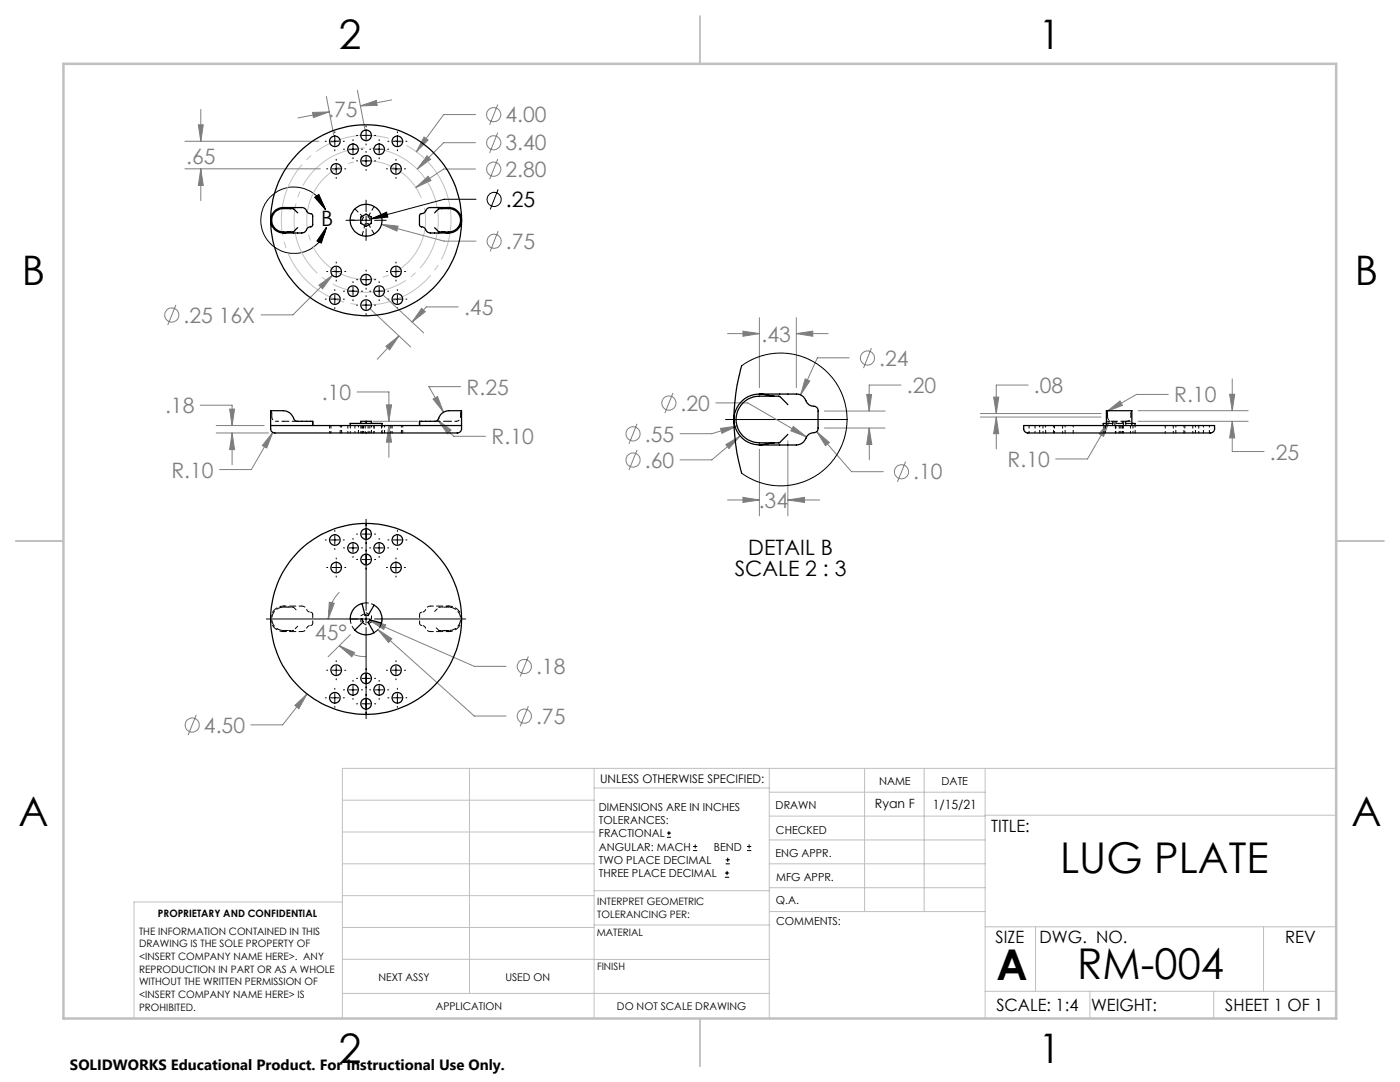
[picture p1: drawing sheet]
<svg xmlns="http://www.w3.org/2000/svg" width="279mm" height="216mm" viewBox="0 0 279 216" stroke-linecap="round" stroke-linejoin="round" font-family="sans-serif">
<g fill="none" stroke="#808080" stroke-width=".2">
<path d="M65.1 19.2l1.5 7.8M71.3 18l1.5 7.8M78.2 19.9l-6.3 1.2M36.9 28.2h26.7M36.9 33.7h27M39.6 24.9h1l-.5 3.3zM40.1 33.7l.5 3.3h-1zM40.1 21.8v6.4M40.1 33.7v6.3M62.4 22.4l3.3-.1-3.2 1.2zM65.7 22.3l-6.2 1.2M71.9 21.1l3.2-1.1 .2 1z"/>
<path d="M83 37.4l2.4-2.2 .6 .8zM84.6 27.3l.8 .6-2.3 2.4zM85.2 31.1l.7 .7-2.6 2zM94.9 33.7h-6.4l-5.5 3.7M94.9 28.5h-6.4l-5.2 5.3M94.9 22.9h-6.4l-5.4 7.4M99.3 31.8l-1.6 4M99.3 26.5l-1.6 4M99.3 20.8l-1.6 4.1M63.6 56.9l2.8-2-2 2.7zM66.4 54.9l-7.9 7.9h-6.4M76.1 44.8l3.3 .3-.2 1z"/>
<path d="M76.1 44.8l12.6 3.3h6.3M76.6 59l8 7.4M99.4 46.1l-1.6 4.1M35.1 60.9l-1.6 4M71.3 78.2h6.3v5.9M74 61.7l8 7.5M77 69.1l2.6-2.1-1.8 2.8zM79.6 67l-4.3 4.7M84.1 61.5l.8 .7-2.7 2.1zM86.4 79.6l.9-.5 1.2 3.1zM91.4 61.2h-6.3l-2.9 3.1M91.9 77.2h-6.3l2.9 5"/>
<path d="M134.3 78.4l-1.6 4M145.2 66.6h6.4M148.3 66.1l3.3 .5-3.3 .5zM151.6 63.4v14M158.9 66.6l3.3-.5v1zM158.9 63.4v14M158.9 66.6h6.4M160.7 75.6l.9 .4-1.8 2.8zM169.5 71.4h-6.4l-3.3 7.4M173 78.7h1l-.5 3.3zM173.9 69.4l-1.6 4M179.8 76.8h-6.3v5.2"/>
<path d="M198.3 79.2h1l-.5 3.3zM205.2 76.8h-6.4v5.7M233.2 78.7h-6.4l-5.9 3.4M245.4 78.7h1l-.5 3.3zM245.9 75.6v6.4M40 80.9h6.3v4M43.1 86.4h10.5M43.1 84.9h9.6M45.8 81.6h1l-.5 3.3zM46.3 86.4l.5 3.3h-1zM46.3 86.4v6.3M54.4 86.3l-1.2 3.1-.8-.5z"/>
<path d="M54.4 86.3l-4.2 7.4h-6.4M74.4 84.1h9M77.1 80.8h1l-.5 3.3zM77.6 84.9l.5 3.3h-1zM77.6 84.9v6.4M87.3 83.8l2.7 2-.7 .7zM87.3 83.8l3.3 3.3h6.3M127.1 89.8l-1.6 4M127.1 84.6l-1.6 4M142.9 80.4h6.3l11.7 6.8M143.8 85.5l3.3-.5-3 1.5zM144.9 88.7l2.8-1.7-2.2 2.5z"/>
<path d="M145.2 99.8h6.4M147.1 85l-5 1.5h-6.4M147.7 87l-5.6 4.8h-6.4M148.3 99.2l3.3 .6-3.3 .5zM151.6 89.6v13.3M157.2 99.8l3.3-.6v1.1zM157.2 87.9v15M157.2 99.8h6.4M158.3 85.1l2.6 2.1-3.1-1.2zM163 86.1l2.5 2.2-.8 .6zM163 86.1l6.9 8h6.4M164.5 82h12.1"/>
<path d="M164.5 85.4h12.1M173.5 85.4l.5 3.3h-1zM173.5 85.4v6.4M180.7 92.1l-1.6 4.1M195.7 82.5h24M195.7 83.2h24M198.8 83.2l.5 3.3h-1zM198.8 83.2v6.4M220.9 82.1l2.6-2.1 .5 .9zM221.4 84l-1.2 3.1-.8-.5zM221.4 84l-4.4 7.6h-6.3M227.2 84.1h21.9"/>
<path d="M227.2 82h21.9M245.9 84.1l.5 3.3h-1zM245.9 84.1v6h6.4M67.7 118.2a7.6 7.6 0 0 0-2.2 5.3M61.3 138.5l-4.9 6.1h-6.3M65.7 120.2l1 .2-1.2 3.1zM67.7 128.8l3.1 1.4-.6 .9zM67.7 128.8a7.4 7.4 0 0 0 5.4 2.2M69.9 126.6l-4.4 4.5M73.8 123.8l3.2 .9-.4 .9zM73.8 123.8l20.9 9.2h6.3M75.4 125.6l2.8 1.9-.7 .7z"/>
<path d="M75.4 125.6l19.3 17.3h6.3M76.2 123.3a3.2 3.2 0 0 1-.6 2.1M105.4 131l-1.6 4M39.2 142.7l-1.7 4M58.8 140.8l2.5-2.3-1.6 2.9zM105.4 140.9l-1.6 4"/>
<circle cx="98.5" cy="22.9" r="1.42"/>
<circle cx="98.5" cy="33.8" r="1.41"/>
<circle cx="98.5" cy="28.5" r="1.41"/>
<circle cx="98.6" cy="48.1" r="1.41"/>
<circle cx="34.3" cy="62.9" r="1.42"/>
<circle cx="173.1" cy="71.4" r="1.4"/>
<circle cx="126.3" cy="86.6" r="1.41"/>
<circle cx="126.3" cy="91.8" r="1.4"/>
<circle cx="133.5" cy="80.4" r="1.42"/>
<circle cx="179.9" cy="94.1" r="1.41"/>
<circle cx="104.6" cy="133" r="1.42"/>
<circle cx="38.4" cy="144.7" r="1.4"/>
<circle cx="104.6" cy="142.9" r="1.42"/>
</g>
<g fill="none" stroke="#000" stroke-width=".2">
<path d="M62.8 39.4l.8-.6 1.4 3.1zM64.9 28.2h.2M65.2 33.7h.2M66 28.2h1.7M66.3 33.7h1.6M66.8 26.3v.2M66.8 27.3v1.7M66.8 29.9v.2M67.1 31.8v.2M67.1 32.8v1.7M67.1 35.4v.2M68.5 28.2h.2"/>
<path d="M68.5 29.8h.3M68.8 33.7h.2M69.6 29.8h1.7M70.4 27.9v.2M70.4 28.9v1.7M70.4 31.5v.2M71.2 27h.2M71.2 32.1h.2M72.1 29.8h.3M72.2 27h1.7M72.2 32.1h1.7M73.1 25.1v.2"/>
<path d="M73.1 26.2v1.7M73.1 28.7v.2M73.1 30.2v.2M73.1 31.3v1.6M73.1 33.8v.2M73.1 39.9v2.4M73.8 29.8h.2M74.8 27h.2M74.8 32.1h.2M74.8 29.8h1.7M75.7 27.9v.2M75.7 28.9v1.7"/>
<path d="M75.7 31.5v.2M77.1 33.7h.2M77.4 29.8h.2M77.4 28.2h.2M78.2 33.7h1.7M78.5 28.2h1.7M79 31.8v.2M79 32.8v1.7M79 35.4v.2M79.3 26.3v.2M79.3 27.3v1.7M79.3 29.9v.2"/>
<path d="M80.7 33.7h.2M81 28.2h.2M95 39.8h-6.3l-14.6 3.9M99.4 37.8l-1.6 4M64.9 59.7h.2M65 41.9a6.6 6.6 0 0 0-10.4-3.2 6.6 6.6 0 0 0 .6 10.8 6.6 6.6 0 0 0 10-4.2M65.2 45.3l-1.1 3.2-.8-.4zM65.2 54.2h.2M66 59.7h1.7M66.3 54.2h1.6M66.8 57.8v.2M66.8 58.8v1.7"/>
<path d="M67.1 52.3v.2M67.1 53.3v1.7M67.1 55.9v.2M68.5 59.7h.2M68.5 58.1h.3M68.8 54.2h.2M69 44h2.4M69.6 58.1h1.7M70.4 56.2v.2M70.4 57.3v1.6M70.4 59.8v.2M71.2 55.8h.2"/>
<path d="M72.1 58.1h.3M72.2 44h1.7M72.2 55.8h1.7M73.1 43.1v1.7M73.1 45.6v2.4M73.1 53.9v.2M73.1 55v1.7M73.1 57.5v.2M73.1 59v.2M73.8 58.1h.2M74.1 43.7l3.1-1.4 .2 1zM74.8 44h2.3"/>
<path d="M74.8 55.8h.2M74.8 58.1h1.7M75.7 56.2v.2M75.7 57.3v1.6M75.7 59.8v.2M77.1 54.2h.2M77.4 58.1h.2M77.4 59.7h.2M78.2 54.2h1.7M78.5 59.7h1.7M79 52.3v.2M79 53.3v1.7"/>
<path d="M79 55.9v.2M79.3 57.8v.2M79.3 58.8v1.7M80.7 54.2h.2M81 59.7h.2M66.8 61.4v.2M71.2 60.9h.2M72.2 60.9h1.7M73.1 60v1.7M73.1 62.6v.2M74.8 60.9h.2M79.3 61.4v.2"/>
<path d="M144.8 83.7h24.3M64.9 107.7h.2M65.2 113.2h.2M66 107.7h1.7M66.3 113.2h1.6M66.8 105.8v.2M66.8 106.9v1.7M66.8 109.4v.2M67.1 111.3v.2M67.1 112.4v1.7M67.1 114.9v.2M68.5 107.7h.2"/>
<path d="M68.5 109.3h.3M68.8 113.2h.2M69.6 109.3h1.7M70.4 107.4v.2M70.4 108.5v1.7M70.4 111v.2M71.2 106.6h.2M71.2 111.7h.2M72.1 109.3h.3M72.2 106.6h1.7M72.2 111.7h1.7M73.1 103.6v18.2"/>
<path d="M73.8 109.3h.2M74.8 106.6h.2M74.8 111.7h.2M74.8 109.3h1.7M75.7 107.4v.2M75.7 108.5v1.7M75.7 111v.2M77.1 113.2h.2M77.4 109.3h.2M77.4 107.7h.2M78.2 113.2h1.7M78.5 107.7h1.7"/>
<path d="M79 111.3v.2M79 112.4v1.7M79 114.9v.2M79.3 105.8v.2M79.3 106.9v1.7M79.3 109.4v.2M80.7 113.2h.2M81 107.7h.2M53.2 123.5h18.2M64.9 139.2h.2M65.2 133.7h.2M66 139.2h1.7"/>
<path d="M66.3 133.7h1.6M66.8 137.3v.2M66.8 138.4v1.7M67.1 131.8v.2M67.1 132.9v1.7M67.1 135.4v.2M68.5 139.2h.2M68.5 137.7h.3M68.8 133.7h.2M69.6 137.7h1.7M70.4 135.7v.3M70.4 136.8v1.7"/>
<path d="M70.4 139.3v.3M71.2 135.4h.2M72.1 137.7h.3M72.2 123.5h1.7M72.2 135.4h1.7M73.1 122.7v1.7M73.1 125.2v18.2M73.8 137.7h.2M74.8 123.5h18.2M74.8 135.4h.2M74.8 137.7h1.7M75.7 135.7v.3"/>
<path d="M75.7 136.8v1.7M75.7 139.3v.3M77.1 133.7h.2M77.4 137.7h.2M77.4 139.2h.2M78.2 133.7h1.7M78.5 139.2h1.7M79 131.8v.2M79 132.9v1.7M79 135.4v.2M79.3 137.3v.2M79.3 138.4v1.7"/>
<path d="M80.7 133.7h.2M81 139.2h.2M66.8 140.9v.2M71.2 140.4h.2M72.2 140.4h1.7M74.8 140.4h.2M79.3 140.9v.2M133.1 167.1h.8M133.1 166.2h.8M133.5 165.8v.9M138.3 169.7h.8M138.3 168.9h.8"/>
<path d="M138.7 168.5v.8M144.7 175h.8M144.7 174.2h.8M144.8 172.4h.9M144.8 171.6h.9M145.1 173.8v.8M145.2 171.1v.9M149.1 169.7h.8M149.1 168.9h.8M149.5 168.5v.8"/>
<circle cx="98.6" cy="39.8" r="1.4"/>
</g>
<path d="M74.1 43.6a1.06 1.06 0 0 0-1.8-.4 1.06 1.06 0 0 0 .4 1.7 1.06 1.06 0 0 0 1.4-1.1v-.2" fill="none" stroke="#c0c0c0" stroke-width=".2" stroke-dasharray="15.2 1.3 1.3 1.3" stroke-dashoffset="13.8" stroke-linecap="butt"/>
<path d="M84.4 40.5a11.9 11.9 0 0 0-19.8-4.9 11.9 11.9 0 0 0 5.2 19.7 11.9 11.9 0 0 0 14.9-13.9l-.3-.9" fill="none" stroke="#c0c0c0" stroke-width=".2" stroke-dasharray="15.2 1.3 1.3 1.3" stroke-dashoffset="-1" stroke-linecap="butt"/>
<path d="M86.8 39.7a14.4 14.4 0 0 0-24-5.9 14.4 14.4 0 0 0 6.3 24 14.4 14.4 0 0 0 18-17l-.3-1.1" fill="none" stroke="#c0c0c0" stroke-width=".2" stroke-dasharray="15.2 1.3 1.3 1.3" stroke-dashoffset=".5" stroke-linecap="butt"/>
<path d="M89.3 39a16.9 16.9 0 0 0-28.3-6.9 16.9 16.9 0 0 0 7.5 28.1 16.9 16.9 0 0 0 21.1-20.1l-.3-1.1" fill="none" stroke="#c0c0c0" stroke-width=".2" stroke-dasharray="15.2 1.3 1.3 1.3" stroke-dashoffset="2" stroke-linecap="butt"/>
<g fill="none" stroke="#c0c0c0" stroke-width=".2">
<path d="M68.3 159.7h50.3M93.7 153.3v44.9M118.6 153.3v49.9M118.6 157.2h34.9M153.5 153.3v49.9M153.5 158.1h43.1M172.5 153.3v28.6M184.4 153.3v28.6M196.6 153.3v49.9M266.7 153.3h-198.4v49.9M68.3 178.7h50.3M68.3 172.4h50.3"/>
<path d="M68.3 166h50.3M68.3 180h-41.6v23.2M118.6 177.7h35M153.5 167.6h43.1M153.5 162.8h43.1M153.5 172.4h43.1M153.5 177.1h43.1M196.6 162.7h70.1M68.3 198.2h85.2M68.3 191.4l85.2 .1M68.3 185.1h50.3M118.6 184.6h35"/>
<path d="M153.6 181.9h43M196.6 197.8h70.1M196.6 184.9h70.1M206.7 184.9v12.9M217.5 197.8v5.4M242.2 197.8v5.4M252.2 184.9v12.9"/>
</g>
<path d="M139.7 3.2v9.5M3.1 107.9h9.6M266.7 107.9h9.5M139.7 203.2v9.6" fill="none" stroke="#c0c0c0" stroke-width=".25"/>
<path d="M12.7 12.7h254v190.5h-254z" fill="none" stroke="#c0c0c0" stroke-width=".5"/>
<g fill="#000">
<path d="M74.1 43.7l3.1-1.4 .2 1z"/>
<path d="M62.8 39.4l.8-.6 1.4 3.1zM65.2 45.3l-1.1 3.2-.8-.4z"/>
</g>
<g fill="#808080">
<path d="M83 37.4l3-1.4-.6-.8zM85.2 31.1l-1.9 2.7 2.6-2zM84.6 27.3l-1.5 3 2.3-2.4z"/>
<path d="M87.3 83.8l2 2.7 .7-.7zM86.4 79.6l2.1 2.6-1.2-3.1zM77.1 80.8h1l-.5 3.3zM77.6 84.9l.5 3.3h-1zM54.4 86.3l-2 2.6 .8 .5zM46.3 86.4l.5 3.3h-1zM45.8 81.6h1l-.5 3.3zM73.8 123.8l2.8 1.8 .4-.9zM58.8 140.8l.9 .6 1.6-2.9zM75.4 125.6l2.1 2.6 .7-.7zM65.7 120.2l1 .2-1.2 3.1zM67.7 128.8l3.1 1.4-.6 .9zM76.1 44.8l3.1 1.3 .2-1zM63.6 56.9l.8 .7 2-2.7zM62.4 22.4l3.3-.1-3.2 1.2zM71.9 21.1l3.2-1.1 .2 1zM39.6 24.9h1l-.5 3.3zM40.1 33.7l.5 3.3h-1zM77 69.1l2.6-2.1-1.8 2.8zM84.1 61.5l.8 .7-2.7 2.1zM221.4 84l-2 2.6 .8 .5zM220.9 82.1l3.1-1.2-.5-.9zM245.4 78.7h1l-.5 3.3zM245.9 84.1l.5 3.3h-1zM198.3 79.2h1l-.5 3.3zM198.8 83.2l.5 3.3h-1zM163 86.1l1.7 2.8 .8-.6zM158.3 85.1l-.5 .9 3.1 1.2zM144.9 88.7l.6 .8 2.2-2.5zM143.8 85.5l.3 1 3-1.5zM148.3 66.1l3.3 .5-3.3 .5zM158.9 66.6l3.3-.5v1zM173 78.7h1l-.5 3.3zM173.5 85.4l.5 3.3h-1zM157.2 99.8l3.3-.6v1.1zM148.3 99.2l3.3 .6-3.3 .5zM160.7 75.6l-.9 3.2 1.8-2.8z"/>
</g>
<g fill="none" stroke="#000" stroke-width=".25">
<path d="M56.6 41.4l1.4 .2M56.6 41.4a2.54 2.54 0 0 0-2.6 2.6 2.54 2.54 0 0 0 2.6 2.5M56.6 41.4h3.6a1.65 1.65 0 0 1 1.3 1.1l.7 .2 .2 .3v1.9l-.2 .3-.2 .1a1.07 1.07 0 0 0-1 .8l-.3 .3-.5 .1h-3.6M58 41.6a3.9 3.9 0 0 0-2.3 .2 2.33 2.33 0 0 0-1.4 2.6 2.33 2.33 0 0 0 2.3 1.9h1.4M58 41.6l.6 .1 .8 .8M58 46.3l-1.4 .2M59.4 45.4l-.8 .8-.6 .1M72 43.3l1.1-.6 1 .6v1.3l-1 .6-1.1-.6zM86.7 45.4l.9 .8 .5 .1M88.1 41.6a3.9 3.9 0 0 1 2.4 .2 2.32 2.32 0 0 1 1.4 2.6 2.32 2.32 0 0 1-2.3 1.9h-1.5M88.1 41.6h-.5l-.9 .9M88.1 46.3l1.5 .2"/>
<path d="M89.6 41.4a2.54 2.54 0 0 1 2.5 2.6 2.54 2.54 0 0 1-2.5 2.5M89.6 41.4l-1.5 .2M89.6 41.4h-3.7a1.65 1.65 0 0 0-1.3 1.1l-.6 .2-.3 .3v1.9l.2 .3 .2 .1a1.25 1.25 0 0 1 1.1 .9l.7 .3h3.7M148 73a37.9 37.9 0 0 0 0 21.4M151.6 78.6l2.8 .5M151.6 78.6a5.1 5.1 0 0 0-5.1 5.1 5.1 5.1 0 0 0 5.1 5.1M151.6 78.6h7.3a2.24 2.24 0 0 1 2.2 1.8 2.12 2.12 0 0 0 1.7 .7l.4 .4 .1 .3v3.6a.89 .89 0 0 1-1.1 1 2.25 2.25 0 0 0-1.7 1.6l-.7 .6-.9 .2h-7.3M154.4 79.1a9.2 9.2 0 0 0-4.6 .3 4.7 4.7 0 0 0-2.8 5.2 4.7 4.7 0 0 0 4.6 3.8h2.8M154.4 79.1h.6a.98 .98 0 0 1 1.1 .5l1.1 1.2M54 84.9h38.1M62.4 84.9v-.8h-3a.86 .86 0 0 1-.9-.9 2.8 2.8 0 0 0-3.1-1.2h-1.4v3.5a1.07 1.07 0 0 0 1.5 .9h35.5a.92 .92 0 0 0 1.1-.9v-3.5h-1.3a3 3 0 0 0-3 .9 1.2 1.2 0 0 1-1.1 1.2h-3v.8M72 84.5v-.4h2.1v.4"/>
<path d="M73.1 84.5h3.1v.4M73.1 84.5h-3.2v.4M73.1 84.1v.4M154.4 88.4l-2.8 .4M157.2 86.7l-.6 .6a2.13 2.13 0 0 1-1.4 1.1h-.8M204.3 84.9h38.1v.6a1.17 1.17 0 0 1-1.6 .9h-35.6a.86 .86 0 0 1-.9-.9zM220.8 84.5h-.6v.4M220.8 84.9v-2.9h5.1v2.9M225.9 84.5h.6v.4M70.8 121.3l.5-.4 .9-.5 .6 2.4h.6l1.2-2a3.2 3.2 0 0 1 1.5 3.5l-2.3-.6-.4 .5 1.2 2.1a3.2 3.2 0 0 1-3.8-.6l1.7-1.7-.2-.5h-2.4l.2-1z"/>
<circle cx="66.8" cy="28.2" r="1.06"/>
<circle cx="67.1" cy="33.7" r="1.06"/>
<circle cx="70.4" cy="29.8" r="1.06"/>
<circle cx="73.1" cy="27" r="1.06"/>
<circle cx="73.1" cy="32.1" r="1.06"/>
<circle cx="75.7" cy="29.8" r="1.06"/>
<circle cx="79" cy="33.7" r="1.06"/>
<circle cx="79.3" cy="28.2" r="1.06"/>
<circle cx="66.8" cy="59.7" r="1.06"/>
<circle cx="67.1" cy="54.2" r="1.06"/>
<circle cx="70.4" cy="58.1" r="1.06"/>
<circle cx="73.1" cy="55.8" r="1.06"/>
<circle cx="73.1" cy="43.9" r="19.1"/>
<circle cx="73.1" cy="44" r="3.2"/>
<circle cx="75.7" cy="58.1" r="1.06"/>
<circle cx="79" cy="54.2" r="1.06"/>
<circle cx="79.3" cy="59.7" r="1.06"/>
<circle cx="73.1" cy="60.9" r="1.06"/>
<circle cx="66.8" cy="107.7" r="1.06"/>
<circle cx="67.1" cy="113.2" r="1.06"/>
<circle cx="70.4" cy="109.3" r="1.06"/>
<circle cx="73.1" cy="106.6" r="1.06"/>
<circle cx="73.1" cy="111.7" r="1.06"/>
<circle cx="75.7" cy="109.3" r="1.06"/>
<circle cx="79" cy="113.2" r="1.06"/>
<circle cx="79.3" cy="107.7" r="1.06"/>
<circle cx="66.8" cy="139.2" r="1.06"/>
<circle cx="67.1" cy="133.7" r="1.06"/>
<circle cx="70.4" cy="137.7" r="1.06"/>
<circle cx="73.1" cy="135.4" r="1.06"/>
<circle cx="73.1" cy="123.5" r="19"/>
<circle cx="75.7" cy="137.7" r="1.06"/>
<circle cx="79" cy="133.7" r="1.06"/>
<circle cx="79.3" cy="139.2" r="1.06"/>
<circle cx="73.1" cy="140.4" r="1.06"/>
</g>
<g fill="none" stroke="#000" stroke-width=".2" stroke-dasharray="1.3 .6" stroke-dashoffset=".7">
<path d="M54.2 83.2a.85 .85 0 0 0 .9 .9M55.1 84.1h1.5M65.8 84.9v1.5M66.1 84.9v1.5M67.9 86.4v-1.5M68.2 86.4v-1.5M69.4 84.9v1.5M69.9 84.9v1.5M70.8 84.9v1.5M71.5 86.4v-1.5M72 84.9v1.5M72.3 84.9v1.5"/>
<path d="M72.5 84.9v1.5M72.9 84.9v1.5M73.5 84.9v1.5M73.8 84.9v1.5M74.1 86.4v-1.5M74.6 84.9v1.5M74.7 84.9v1.5M76.1 84.9v1.5M76.3 86.4v-1.5M76.7 86.4v-1.5M78 84.9v1.5M78.3 84.9v1.5"/>
<path d="M80.1 86.4v-1.5M80.4 86.4v-1.5M89.6 84.1h1.5M91.1 84.1a.85 .85 0 0 0 .8-.9M205.4 84.9v1.5M206.6 84.9v1.5M207.5 86.4v-1.5M208.2 84.9v1.5M208.7 86.4v-1.5M210.3 86.4v-1.5M210.5 84.9v1.5M212.1 84.9v1.5"/>
<path d="M212.6 86.4v-1.5M214.2 86.4v-1.5M220.3 84.9v1.5M220.6 84.9v1.5M221 83.2a.85 .85 0 0 0 .9 .9M222.6 84.9v1.5M222.7 84.9v1.5M223.4 84.9v1.5M223.6 84.9v1.5M223.9 84.9v1.5M224 84.9v1.5M224.2 84.9v1.5"/>
<path d="M224.8 84.1a.85 .85 0 0 0 .9-.9M225.6 84.9v1.5M226.1 84.9v1.5M226.5 86.4v-1.5M232.5 84.9v1.5M234.2 84.9v1.5M234.7 86.4v-1.5M236.3 86.4v-1.5M236.5 84.9v1.5M238 84.9v1.5M238.6 86.4v-1.5M239.2 84.9v1.5"/>
<path d="M240.2 86.4v-1.5M241.4 86.4v-1.5M56.6 126h3.6M56.6 120.9h3.6M56.6 126l1.4-.2M58 121.2l-1.4-.3M88.2 125.8l1.4 .2M89.6 126h-3.7M89.6 120.9h-3.7M89.6 120.9l-1.4 .3"/>
</g>
<path d="M59.4 84.1h-2.8M86.8 84.1h2.8" fill="none" stroke="#000" stroke-width=".2" stroke-dasharray="1.3 .6" stroke-dashoffset=".2"/>
<g fill="none" stroke="#000" stroke-width=".2" stroke-dasharray="1.3 .6" stroke-dashoffset=".4">
<path d="M69.9 43.9h2.4M72.5 43.4l-1.7-1.7M72.9 44.7l-.6 2.3M73.8 43.7l2.3-.6M74.7 46.7l-1.2-2.1M74.7 41.2l-1.2 2.1M54.2 82.5v.7M62.4 84.1v.8M83.7 84.1v.8M91.9 83.2v-.7M221 82.5v.7M222 84.1v.8"/>
<path d="M222.5 84.1v.8M224.2 84.1v.8M224.7 84.1v.8M225.7 82.5v.7M62.4 124.3l-.1 .4-.3 .1M72.3 120.4l.8-.1M83.7 124.3l.1 .4 .4 .1"/>
</g>
<g fill="none" stroke="#000" stroke-width=".2" stroke-dasharray="1.3 .6">
<path d="M72.3 43.9l.2-.5M73.5 44.6l-.6 .1M73.5 43.3l.3 .4M54 81.9l.2 .6M91.9 82.5l.2-.6M220.8 84.5h5.1M220.8 81.9l.2 .6M222.1 84.1v.4M222.8 84.1v.4M224 84.1v.4M224.6 84.1v.4M225.7 82.5l.2-.6"/>
<path d="M58.5 125.8h.1M58.6 121.2h-.1M87.6 125.8h.1M87.7 121.2h-.1"/>
</g>
<path d="M62.4 124.3v-1.7M73.1 120.3l.7 .1 .9 .3M83.7 124.3v-1.7" fill="none" stroke="#000" stroke-width=".2" stroke-dasharray="1.3 .6" stroke-dashoffset=".8"/>
<path d="M62 122.2l.3 .1 .1 .3M70.8 125.7a3.2 3.2 0 0 1-.9-2.2M76.1 124.3a3.2 3.2 0 0 1-1.4 1.9M84.2 122.2l-.3 .1-.2 .3" fill="none" stroke="#000" stroke-width=".2" stroke-dasharray="1.3 .6" stroke-dashoffset=".3"/>
<g fill="none" stroke="#000" stroke-width=".2" stroke-dasharray="1.3 .6" stroke-dashoffset=".6">
<path d="M58.6 121.2l.8 .8M59.4 125l-.8 .8M60.2 126a1.02 1.02 0 0 0 1-.6M60.2 120.9a1.02 1.02 0 0 1 1 .7M72 124.1v-1.2M72 122.9l1.1-.6M73.1 124.7l-1.1-.6M73.1 122.3l1 .6M74.1 124.1l-1 .6M74.1 122.9v1.2M85.9 126a1.02 1.02 0 0 1-.9-.6M85.9 120.9a1.02 1.02 0 0 0-.9 .7"/>
<path d="M86.8 122l.8-.8M87.6 125.8l-.8-.8"/>
</g>
<path d="M220.8 84.1h1.1M224.8 84.1h1.1M54 123.5a2.54 2.54 0 0 1 2.6-2.6M56.6 126a2.54 2.54 0 0 1-2.6-2.5M61.2 125.4a.85 .85 0 0 1 .8-.6M61.2 121.6a.85 .85 0 0 0 .8 .6M85 125.4a.85 .85 0 0 0-.8-.6M85 121.6a.85 .85 0 0 1-.8 .6M89.6 126a2.54 2.54 0 0 0 2.5-2.5M92.1 123.5a2.54 2.54 0 0 0-2.5-2.6" fill="none" stroke="#000" stroke-width=".2" stroke-dasharray="1.3 .6" stroke-dashoffset=".5"/>
<path d="M58.5 125.8h-1.9M58.5 121.2h-1.9M87.7 125.8h1.9M87.7 121.2h1.9" fill="none" stroke="#000" stroke-width=".2" stroke-dasharray="1.3 .6" stroke-dashoffset="1"/>
<path d="M56.6 121.2a2.33 2.33 0 0 0-2.4 2.3 2.33 2.33 0 0 0 2.4 2.3M89.6 125.8a2.33 2.33 0 0 0 2.3-2.3 2.33 2.33 0 0 0-2.3-2.3" fill="none" stroke="#000" stroke-width=".2" stroke-dasharray="1.3 .6" stroke-dashoffset="-.2"/>
<path d="M221.9 84.1h2.9" fill="none" stroke="#000" stroke-width=".2" stroke-dasharray="1.3 .6" stroke-dashoffset=".1"/>
<path d="M148 73l2.9-1.6 1.3-.5 2.1-.4 2.1-.1 1.4 .2 1.8 .4 1.6 .6 1.4 .7 1.7 1.2 1.1 1.1 1.4 1.7 1.5 2.9 .6 2.3 .2 1.7-.1 1.9-.3 1.8-.7 2.1-.7 1.4-.9 1.2-1.5 1.8-2.6 1.8-1.7 .9-2 .6-1.6 .2h-1.9l-2.1-.2-1.7-.5-1.8-.8-1.5-1" fill="none" stroke="#000" stroke-width=".2"/>
<g font-size="8.5">
<text x="211.6" y="174.2">LUG PLATE</text>
<text x="198.9" y="195.5">A</text>
<text x="215" y="195.4">RM-004</text>
</g>
<g font-size="8.1">
<text x="67.6" y="9.7">2</text>
<text x="207.3" y="9.7">1</text>
<text x="4.4" y="57">B</text>
<text x="270.4" y="57">B</text>
<text x="3.7" y="164.9">A</text>
<text x="269.7" y="164.9">A</text>
<text x="67.6" y="212.2">2</text>
<text x="207.3" y="212.2">1</text>
</g>
<g font-size="4.2" fill="#808080">
<text x="65.5" y="23.4">.75</text>
<text x="100.9" y="24.4">4.00</text>
<text x="37.2" y="32.6">.65</text>
<text x="100.9" y="35.3">2.80</text>
<text x="100.9" y="30">3.40</text>
<text x="101" y="49.7">.75</text>
<text x="36.6" y="64.4">.25 16X</text>
<text x="92.6" y="62.8">.45</text>
<text x="152" y="68.2">.43</text>
<text x="175.5" y="73">.24</text>
<text x="33" y="82.4">.18</text>
<text x="64.2" y="79.8">.10</text>
<text x="93.1" y="78.7">R.25</text>
<text x="135.8" y="82">.20</text>
<text x="181" y="78.4">.20</text>
<text x="206.3" y="78.4">.08</text>
<text x="234.3" y="80.3">R.10</text>
<text x="98.1" y="88.7">R.10</text>
<text x="128.7" y="88.1">.55</text>
<text x="34.2" y="95.3">R.10</text>
<text x="128.7" y="93.3">.60</text>
<text x="182.3" y="95.7">.10</text>
<text x="201.1" y="93.2">R.10</text>
<text x="253.4" y="91.7">.25</text>
<text x="151.4" y="101.3">.34</text>
<text x="62.9" y="127.8">45°</text>
<text x="107" y="134.5">.18</text>
<text x="40.7" y="146.2">4.50</text>
<text x="107" y="144.4">.75</text>
</g>
<g font-size="4.2">
<text x="101" y="41.3">.25</text>
<text x="64.1" y="45.1">B</text>
<text x="149.3" y="110.8">DETAIL B</text>
<text x="146.6" y="114.9">SCALE 2 : 3</text>
</g>
<g font-size="3.4">
<text x="197.8" y="166">TITLE:</text>
<text x="198.7" y="188.1">SIZE</text>
<text x="207.5" y="188.1">DWG. NO.</text>
<text x="256.5" y="188.2">REV</text>
<text x="198.8" y="201.7">SCALE: 1:4</text>
<text x="217.7" y="201.8">WEIGHT:</text>
<text x="244.5" y="201.7">SHEET 1 OF 1</text>
</g>
<text font-size="3" x="14" y="213.5">SOLIDWORKS Educational Product. For Instructional Use Only.</text>
<g font-size="2.5">
<text x="174.6" y="161.3">Ryan F</text>
<text x="186.2" y="161.4">1/15/21</text>
</g>
<text font-size="2.4" x="119.8" y="156.2">UNLESS OTHERWISE SPECIFIED:</text>
<g font-size="2.2">
<text x="119.5" y="161.8">DIMENSIONS ARE IN INCHES</text>
<text x="154.8" y="161.4">DRAWN</text>
<text x="175.4" y="156.6">NAME</text>
<text x="187.9" y="156.7">DATE</text>
<text x="119.5" y="164.4">TOLERANCES:</text>
<text x="119.5" y="167.1">FRACTIONAL</text>
<text x="154.9" y="166.3">CHECKED</text>
<text x="119.5" y="169.7">ANGULAR: MACH</text>
<text x="119.5" y="172.4">TWO PLACE DECIMAL</text>
<text x="142.5" y="169.7">BEND</text>
<text x="154.8" y="171">ENG APPR.</text>
<text x="119.5" y="175">THREE PLACE DECIMAL</text>
<text x="154.9" y="175.7">MFG APPR.</text>
<text x="154.9" y="180.4">Q.A.</text>
<text x="154.9" y="184.6">COMMENTS:</text>
</g>
<g font-size="2.1">
<text x="75.5" y="195.7">NEXT ASSY</text>
<text x="100.9" y="195.7">USED ON</text>
<text x="86.9" y="201.5">APPLICATION</text>
<text x="123.1" y="201.6">DO NOT SCALE DRAWING</text>
</g>
<g font-size="2">
<text x="31.5" y="182.9">PROPRIETARY AND CONFIDENTIAL</text>
<text x="119.2" y="180.6">INTERPRET GEOMETRIC</text>
<text x="119.2" y="183.1">TOLERANCING PER:</text>
<text x="27.8" y="186.5">THE INFORMATION CONTAINED IN THIS</text>
<text x="27.8" y="189">DRAWING IS THE SOLE PROPERTY OF</text>
<text x="27.8" y="191.6">&lt;INSERT COMPANY NAME HERE&gt;. ANY</text>
<text x="119.1" y="186.7">MATERIAL</text>
<text x="27.8" y="194.1">REPRODUCTION IN PART OR AS A WHOLE</text>
<text x="27.8" y="196.6">WITHOUT THE WRITTEN PERMISSION OF</text>
<text x="119.1" y="193.5">FINISH</text>
<text x="27.8" y="199.1">&lt;INSERT COMPANY NAME HERE&gt; IS</text>
<text x="27.8" y="201.7">PROHIBITED.</text>
</g>
</svg>
